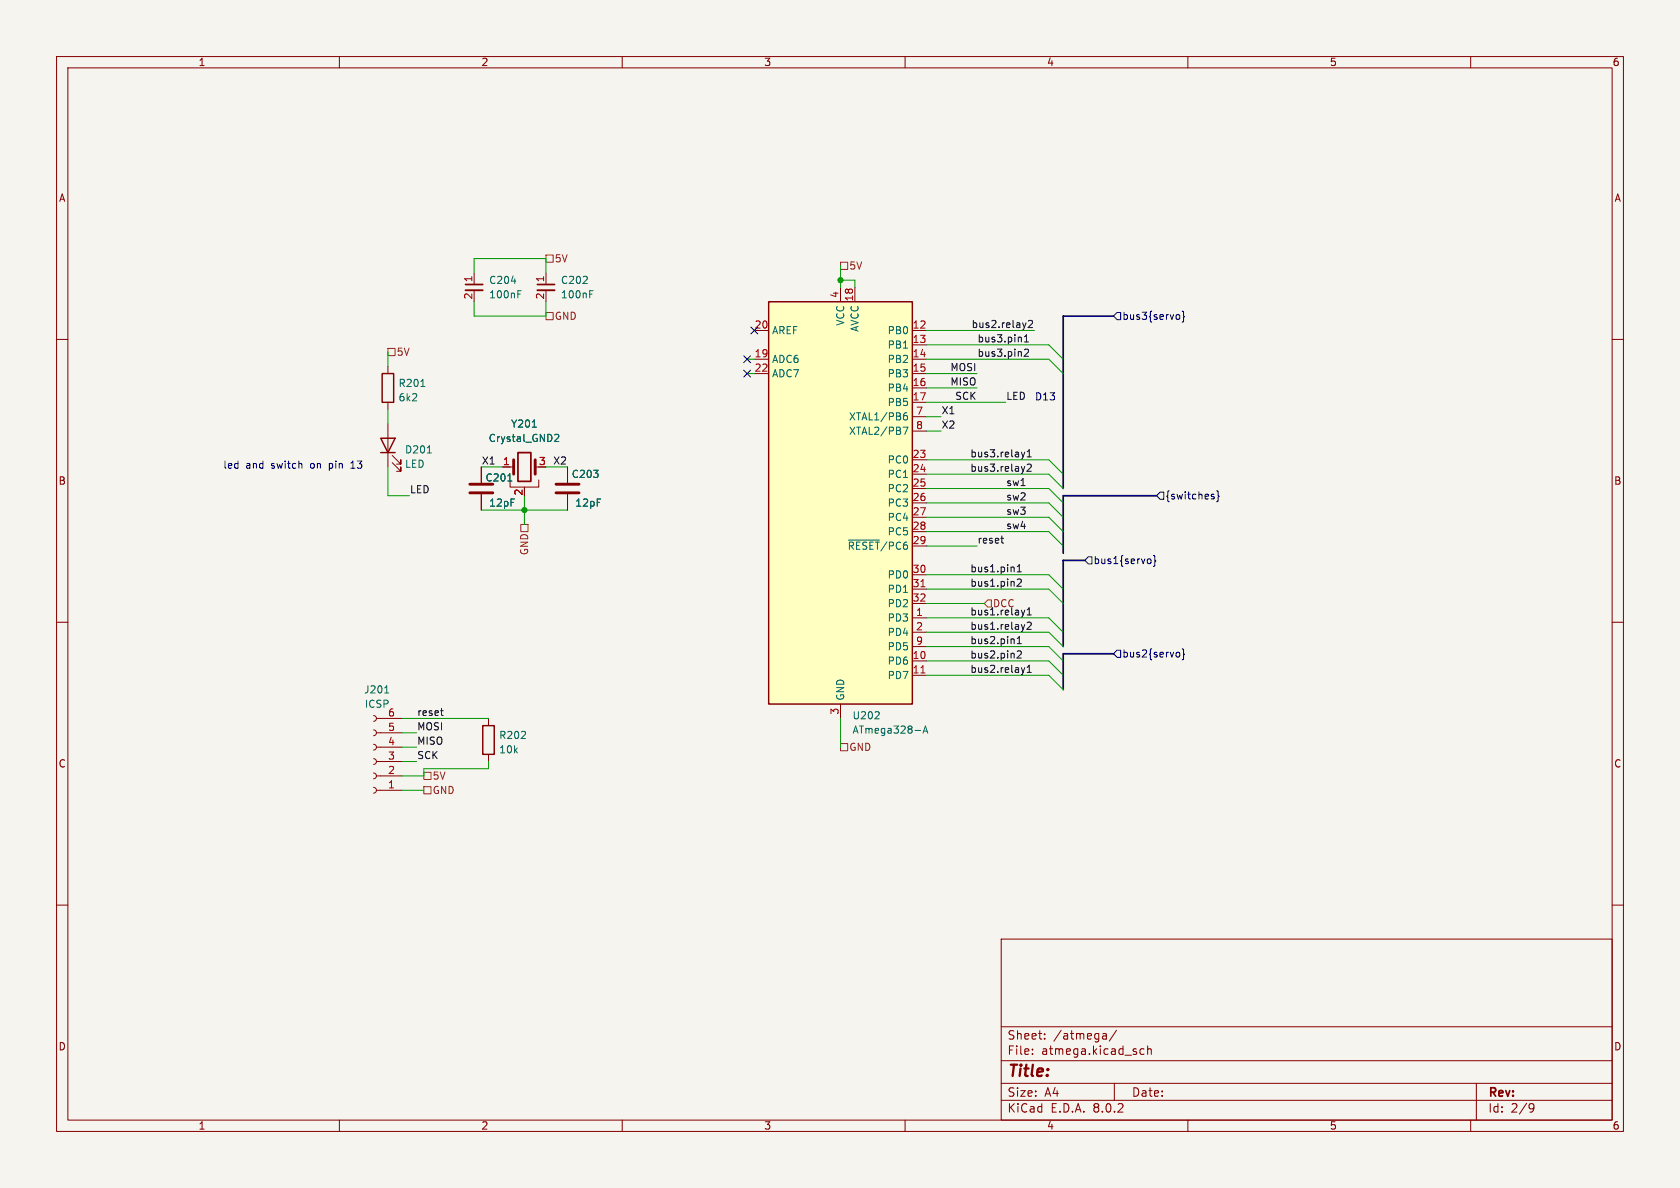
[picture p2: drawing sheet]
<svg xmlns="http://www.w3.org/2000/svg" width="297mm" height="210mm" viewBox="0 0 297 210" stroke-linecap="round" stroke-linejoin="round" font-family="sans-serif">
<path d="M0 0h297v210h-297z" fill="#f5f4ef" stroke="#f5f4ef" stroke-width=".18"/>
<g fill="none" stroke="#840000" stroke-width=".18">
<path d="M10 10h277v190h-277zM12 12h273v186h-273zM60 10v2M110 10v2M160 10v2M210 10v2M260 10v2M10 60h2M83.8 48.3v2M83.8 51.3v2M96.5 48.3v2M96.5 51.3v2"/>
<path d="M285 60h2M88.9 82.6h1.9M90.2 84.8v1.3h5v-1.3M92.7 86.1v.3M94.6 82.6h.6M10 110h2M285 110h2M86.4 127v1.3M86.4 133.4v1.2M10 160h2M285 160h2M177 166h108v32h-108z"/>
<path d="M60 198v2M110 198v2M160 198v2M177 194.5h108M177 191.5h108M177 187.5h108M177 181.5h108M182.5 186.3v.1M182.5 185.5v.1M184.7 183.6v.1M184.7 182.8v.1M195.1 182.7l.4 .1 .1 .9"/>
<path d="M195.6 183.6l-.5 .1M195.6 183.1h-.5M197 191.5v3M197.4 182.1l-1.3 2M202.2 185.5l-.4-.1-.3 .3v.4l.2 .2h.5M202.9 185.5l.2-.1 .4 .1v.9M202.9 184.9v1.5M210 198v2M260 198v2M261 191.5v6.5M270.6 195.1l.5 .1a.99 .99 0 0 1-.4 1.4h-.2M271.2 195.7l-.3 .3h-.3"/>
</g>
<path d="M82.3 50.3h3M95 50.3h3M91.6 80h2.3v5.1h-2.3z" fill="none" stroke="#840000" stroke-width=".3"/>
<path d="M90.8 81.3v2.5M94.6 81.3v2.5" fill="none" stroke="#840000" stroke-width=".51"/>
<path d="M90.4 49.7h.8M91.6 52h.4M91.6 51.4h.6M104.3 52h.4M104.3 51.4h.6M94.1 75.5h.7M98.1 76.8h.4l.3 .3-.8 .9h.8" fill="none" stroke="#006464" stroke-width=".18"/>
<path d="M85.3 128.3h2.1v5.1h-2.1z" fill="none" stroke="#840000" stroke-width=".25"/>
<path d="M82.3 51.3h3M95 51.3h3" fill="none" stroke="#840000" stroke-width=".33"/>
<path d="M135.9 53.3h25.4v71.2h-25.4z" fill="#ffffc2"/>
<path d="M135.9 53.3h25.4v71.2h-25.4zM67.3 77.5h2.5l-1.2 2.5zM67.6 66h2v5.1h-2zM67.3 80h2.5" fill="none" stroke="#840000" stroke-width=".25"/>
<g fill="none" stroke="#840000" stroke-width=".18">
<path d="M133.3 58.4h2.6M148.6 50.8v2.5M151.1 50.8v2.5M161.3 58.4h2.5M68.6 64.8v1.2M68.6 71.1v1.3M68.6 74.9v7.7M133.3 63.5h2.6M133.3 66h2.6M161.3 61h2.5M161.3 63.5h2.5M161.3 66h2.5"/>
<path d="M161.3 68.6h2.5M161.3 71.1h2.5M161.3 73.7h2.5M161.3 76.2h2.5M69.3 81.8l1.6 1.5v-.7v.7h-.8M69.3 80.5l1.6 1.5v-.7v.7h-.8M85.1 82.6v2.7M85.1 87.4v2.8M88.9 82.6h1.3M100.3 82.6v2.7M100.3 87.4v2.8M161.3 81.3h2.5"/>
<path d="M161.3 83.8h2.5M161.3 86.4h2.5M161.3 88.9h2.5M161.3 91.4h2.5M161.3 94h2.5M161.3 96.5h2.5M161.3 109.2h2.5M161.3 116.8h2.5M161.3 119.4h2.5M161.3 111.8h2.5M161.3 101.6h2.5M161.3 104.1h2.5"/>
<path d="M161.3 106.7h2.5M161.3 114.3h2.5M66 126.5l.4 .1 .1 .4-.1 .4-.4 .1M66 129l.4 .2 .1 .3-.1 .4-.4 .1M66 131.6l.4 .1 .1 .4-.1 .3-.4 .2M66 134.1l.4 .2 .1 .3-.1 .4-.4 .1M66 136.7l.4 .1 .1 .4-.1 .3-.4 .2M66 139.2l.4 .1 .1 .4-.1 .4-.4 .1M66.5 127h4.6M66.5 129.5h4.6M66.5 132.1h4.6M66.5 134.6h4.6"/>
<path d="M66.5 137.2h4.6M66.5 139.7h4.6M148.6 124.5v2.5"/>
</g>
<path d="M162.8 119h.7M162.8 103.7h.7" fill="none" stroke="#a90000" stroke-width=".18"/>
<g fill="none" stroke="#006464" stroke-width=".18">
<path d="M74.4 68.3h.7M94.1 75.5h.7M98.1 76.8h.4l.3 .3-.8 .9h.8M159.7 75.5h.8l-.5 1.3M159.8 73.6l.4-.1 .2 .2-.1 .5h-.3l-.2-.1M160.3 73h-.3l-.2 .3M75.5 80.1h.8M89.8 85h.7M150 95.5h5.5M68 122.5h.7M154.7 127.1h.7M155.4 125.9v.4"/>
<path d="M161.8 129.1h1M163.2 129.6l.4-1.3 .4 1.3M163.3 129.2h.6"/>
</g>
<path d="M83.1 85.6h4M83.1 87.1h4M98.3 85.6h4.1M98.3 87.1h4.1" fill="none" stroke="#840000" stroke-width=".51"/>
<path d="M96.5 55.2h1.3v1.3h-1.3zM96.5 45.1h1.3v1.3h-1.3zM148.6 46.4h1.3v1.2h-1.3zM68.6 61.6h1.2v1.3h-1.2zM92.1 92.7h1.2v1.3h-1.2zM174.6 106h.7v1.3h-.7l-.6-.6zM74.9 139.1h1.3v1.2h-1.3zM74.9 136.5h1.3v1.3h-1.3zM148.6 131.4h1.3v1.3h-1.3z" fill="none" stroke="#725600" stroke-width=".18"/>
<g fill="none" stroke="#000084" stroke-width=".18">
<path d="M132.7 57.8l1.3 1.2M134 57.8l-1.3 1.2M197.5 55.2h.6v1.3h-.6l-.7-.6zM208.1 55.6l.3 .1 .2 .2-.1 .4-.4 .2M209 55l.2 .2v.6l.2 .2-.2 .2v.6l-.2 .1M131.5 62.9l1.2 1.2M131.5 65.4l1.2 1.2M132.7 62.9l-1.2 1.2M132.7 65.4l-1.2 1.2M192.4 98.4h.6v1.3h-.6l-.6-.6zM203.1 98.8l.3 .1 .1 .1-.1 .5-.3 .1M203.9 98.2l.3 .2v.6l.1 .2-.1 .1v.6l-.3 .2"/>
<path d="M205.1 87h.6v1.3h-.6l-.6-.7zM214.3 87.8h.3l.1 .2-.2 .2h-.2M214.3 87.4h.3M215.1 86.8l.2 .1v.6l.2 .2-.2 .2v.6l-.2 .2M197.5 114.9h.6v1.3h-.6l-.7-.6zM208.1 115.3l.3 .1 .2 .1-.1 .5-.4 .1M209 114.7l.2 .2v.6l.2 .2-.2 .1v.7l-.2 .1"/>
</g>
<g fill="none" stroke="#0f0f0f" stroke-width=".18">
<path d="M181.1 59.5l.4-.3v1.2M181.4 57.1l-.3 .8M181.8 56.8l.5-.2 .2 .4-.7 .9h.7M181.1 60.4h.7M181.1 61.8l.5-.1 .2 .4-.8 .9h.8M181.2 79.9l-.3 .9M181.6 79.9l.4-.4v1.3M176.9 95.2h.5M177.2 95.9l.2 .1M180.5 85.8h.7M181.2 82.5l-.3 .8M181.6 82.2l.5-.2 .2 .4-.8 .9h.8"/>
<path d="M181.6 80.8h.7M179.8 115.2l.5-.1 .3 .3-.8 .9h.8M179.8 102.5l.5-.1 .3 .3-.8 .9h.8M179.8 101.1h.8M179.8 100.2l.4-.4v1.3M179.8 112.9l.4-.4v1.3M179.8 113.8h.8M181.2 118l-.3 .9M181.2 107.9l-.3 .8M181.2 110.4l-.3 .8M181.6 110.1l.5-.1 .2 .3-.8 .9h.8M181.6 118.9h.7"/>
<path d="M181.6 107.8l.4-.4v1.3M181.6 118l.4-.4v1.3M181.6 108.7h.7M77.9 125.6h.5M78.1 126.4l.3 .1"/>
</g>
<path d="M62 82.8h.8M62.3 81.7l-.3 .2" fill="none" stroke="#0000c2" stroke-width=".18"/>
<path d="M196.8 55.9h-8.8v30.5M191.8 99.1h-3.8v15.2M204.5 87.6h-16.5v10.2M196.8 115.6h-8.8v6.3" fill="none" stroke="#000084" stroke-width=".3"/>
<g fill="none" stroke="#009600" stroke-width=".18">
<path d="M83.8 48.3v-2.6h12.7v2.6M83.8 53.3v2.6h12.7v-2.6M148.6 47v3.8M148.6 49.5h2.5v1.3M163.8 58.4h19.1M68.6 62.2v2.6M68.6 72.4v2.5M132.1 63.5h1.2M132.1 66h1.2M163.8 63.5h21.6l2.6 2.5M163.8 66h8.9M163.8 61h21.6l2.6 2.5"/>
<path d="M163.8 68.6h8.9M163.8 76.2h2.6M163.8 73.7h2.6M163.8 71.1h14M68.6 82.6v5h3.8M85.1 90.2h15.2M85.1 82.6h3.8M92.7 87.6v5.1M96.5 82.6h3.8M163.8 94h21.6l2.6 2.5M163.8 96.5h8.9M163.8 91.4h21.6l2.6 2.6"/>
<path d="M163.8 88.9h21.6l2.6 2.5M163.8 83.8h21.6l2.6 2.6M163.8 81.3h21.6l2.6 2.5M163.8 86.4h21.6l2.6 2.5M163.8 109.2h21.6l2.6 2.6M163.8 106.7h10.2M163.8 119.4h21.6l2.6 2.5M163.8 116.8h21.6l2.6 2.6M163.8 101.6h21.6l2.6 2.5M163.8 114.3h21.6l2.6 2.5M163.8 104.1h21.6l2.6 2.6M163.8 111.8h21.6l2.6 2.5"/>
<path d="M71.1 127h15.3M71.1 132.1h2.6M71.1 129.5h2.6M71.1 139.7h3.8M71.1 134.6h2.6M86.4 134.6v1.3h-11.5v1.3h-3.8M148.6 127v5.1"/>
</g>
<g fill="#009600" stroke="#009600" stroke-width=".18">
<circle cx="148.6" cy="49.5" r=".46"/>
<circle cx="92.7" cy="90.2" r=".46"/>
</g>
<text font-size="2.8" fill="#840000" x="178" y="190.9">Title:</text>
<g font-size="2.1" fill="#840000">
<text x="178" y="184">Sheet:</text>
<text x="186.2" y="184">/atmega/</text>
<text x="178" y="186.7">File:</text>
<text x="184.1" y="186.7">atmega.kicad_sch</text>
<text x="178" y="196.9">KiCad</text>
<text x="178" y="194.1">Size:</text>
<text x="184.7" y="194.1">A4</text>
<text x="185.7" y="196.9">E.D.A.</text>
<text x="193.3" y="196.9">8.0.2</text>
<text x="200" y="194.1">Date:</text>
<text x="263" y="194.3">Rev:</text>
<text x="263" y="196.9">Id:</text>
<text x="267.1" y="196.9">2/9</text>
</g>
<g font-size="1.8" fill="#840000">
<text x="35" y="11.9">1</text>
<text x="85" y="11.9">2</text>
<text x="135" y="11.9">3</text>
<text x="185" y="11.9">4</text>
<text x="235" y="11.9">5</text>
<text x="285" y="11.9">6</text>
<text x="10.3" y="35.9">A</text>
<text x="285.3" y="35.9">A</text>
<text x="10.3" y="85.9">B</text>
<text x="285.3" y="85.9">B</text>
<text x="10.3" y="135.9">C</text>
<text x="285.3" y="135.9">C</text>
<text x="10.3" y="185.9">D</text>
<text x="285.3" y="185.9">D</text>
<text x="35" y="199.9">1</text>
<text x="85" y="199.9">2</text>
<text x="135" y="199.9">3</text>
<text x="185" y="199.9">4</text>
<text x="235" y="199.9">5</text>
<text x="285" y="199.9">6</text>
</g>
<g font-size="1.8" fill="#725600">
<text x="98" y="46.6">5V</text>
<text x="150.1" y="47.9">5V</text>
<text x="98" y="56.7">GND</text>
<text x="70" y="63.1">5V</text>
<text x="93.6" y="98.2" transform="rotate(-90 93.6 98.2)">GND</text>
<text x="150.1" y="132.9">GND</text>
<text x="76.4" y="140.6">GND</text>
<text x="76.4" y="138">5V</text>
</g>
<g font-size="1.8" fill="#a90000">
<text x="83.6" y="53" transform="rotate(-90 83.6 53)">2</text>
<text x="83.6" y="50" transform="rotate(-90 83.6 50)">1</text>
<text x="96.3" y="53" transform="rotate(-90 96.3 53)">2</text>
<text x="96.3" y="50" transform="rotate(-90 96.3 50)">1</text>
<text x="148.3" y="52.8" transform="rotate(-90 148.3 52.8)">4</text>
<text x="150.9" y="53.4" transform="rotate(-90 150.9 53.4)">18</text>
<text x="133.3" y="58.2">20</text>
<text x="161.2" y="58.2">12</text>
<text x="133.3" y="63.2">19</text>
<text x="133.3" y="65.8">22</text>
<text x="161.2" y="60.7">13</text>
<text x="161.2" y="63.2">14</text>
<text x="161.2" y="65.8">15</text>
<text x="161.2" y="68.3">16</text>
<text x="161.2" y="70.9">17</text>
<text x="161.9" y="73.4">7</text>
<text x="161.9" y="75.9">8</text>
<text x="88.8" y="82.3">1</text>
<text x="95.2" y="82.3">3</text>
<text x="161.2" y="81">23</text>
<text x="161.2" y="83.6">24</text>
<text x="92.5" y="87.7" transform="rotate(-90 92.5 87.7)">2</text>
<text x="161.2" y="86.1">25</text>
<text x="161.2" y="88.6">26</text>
<text x="161.2" y="91.2">27</text>
<text x="161.2" y="93.7">28</text>
<text x="161.2" y="96.3">29</text>
<text x="161.2" y="101.3">30</text>
<text x="161.2" y="103.9">31</text>
<text x="161.2" y="106.4">32</text>
<text x="161.9" y="109">1</text>
<text x="161.9" y="111.5">2</text>
<text x="161.2" y="116.6">10</text>
<text x="161.2" y="119.1">11</text>
<text x="161.9" y="114">9</text>
<text x="68.5" y="131.8">4</text>
<text x="68.5" y="129.3">5</text>
<text x="68.5" y="126.7">6</text>
<text x="148.3" y="126.4" transform="rotate(-90 148.3 126.4)">3</text>
<text x="68.5" y="136.9">2</text>
<text x="68.5" y="134.4">3</text>
<text x="68.5" y="139.4">1</text>
</g>
<g font-size="1.8" fill="#006464">
<text x="86.4" y="50.4">C204</text>
<text x="86.4" y="52.9">100nF</text>
<text x="99.1" y="50.4">C202</text>
<text x="99.1" y="52.9">100nF</text>
<text x="136.4" y="59.3">AREF</text>
<text x="149.5" y="57.7" transform="rotate(-90 149.5 57.7)">VCC</text>
<text x="152" y="58.8" transform="rotate(-90 152 58.8)">AVCC</text>
<text x="156.8" y="59.3">PB0</text>
<text x="136.4" y="64.4">ADC6</text>
<text x="156.8" y="61.8">PB1</text>
<text x="156.8" y="64.4">PB2</text>
<text x="70.4" y="68.6">R201</text>
<text x="70.4" y="71.1">6k2</text>
<text x="136.4" y="66.9">ADC7</text>
<text x="156.8" y="66.9">PB3</text>
<text x="156.8" y="69.4">PB4</text>
<text x="156.8" y="72">PB5</text>
<text x="90.2" y="75.8">Y201</text>
<text x="150" y="74.5">XTAL1/PB6</text>
<text x="150" y="77.1">XTAL2/PB7</text>
<text x="71.5" y="80.4">D201</text>
<text x="71.5" y="82.9">LED</text>
<text x="86.3" y="78.3">Crystal_GND2</text>
<text x="156.8" y="82.1">PC0</text>
<text x="85.7" y="85.3">C201</text>
<text x="86.4" y="89.8">12pF</text>
<text x="101" y="84.7">C203</text>
<text x="101.6" y="89.8">12pF</text>
<text x="156.8" y="84.7">PC1</text>
<text x="156.8" y="87.2">PC2</text>
<text x="156.8" y="89.8">PC3</text>
<text x="156.8" y="92.3">PC4</text>
<text x="156.8" y="94.8">PC5</text>
<text x="149.8" y="97.4">~{RESET}/PC6</text>
<text x="156.8" y="102.5">PD0</text>
<text x="156.8" y="105">PD1</text>
<text x="156.8" y="107.5">PD2</text>
<text x="156.8" y="110.1">PD3</text>
<text x="156.8" y="112.6">PD4</text>
<text x="156.8" y="117.7">PD6</text>
<text x="156.8" y="115.2">PD5</text>
<text x="64.3" y="122.8">J201</text>
<text x="64.4" y="125.3">ICSP</text>
<text x="149.5" y="124" transform="rotate(-90 149.5 124)">GND</text>
<text x="156.8" y="120.2">PD7</text>
<text x="88.1" y="130.8">R202</text>
<text x="150.6" y="127.4">U202</text>
<text x="150.6" y="129.9">ATmega328-A</text>
<text x="88.1" y="133.4">10k</text>
</g>
<g font-size="1.8" fill="#0f0f0f">
<text x="171.7" y="58.1">bus2.relay2</text>
<text x="167.9" y="65.7">MOSI</text>
<text x="172.7" y="60.6">bus3.pin1</text>
<text x="172.7" y="63.2">bus3.pin2</text>
<text x="167.9" y="68.2">MISO</text>
<text x="168.8" y="70.8">SCK</text>
<text x="177.8" y="70.8">LED</text>
<text x="166.4" y="75.9">X2</text>
<text x="166.4" y="73.3">X1</text>
<text x="85.1" y="82.2">X1</text>
<text x="97.7" y="82.2">X2</text>
<text x="171.4" y="83.5">bus3.relay2</text>
<text x="171.4" y="80.9">bus3.relay1</text>
<text x="72.4" y="87.3">LED</text>
<text x="177.8" y="86">sw1</text>
<text x="177.8" y="88.6">sw2</text>
<text x="177.8" y="93.6">sw4</text>
<text x="177.8" y="91.1">sw3</text>
<text x="171.4" y="101.3">bus1.pin1</text>
<text x="172.7" y="96.2">reset</text>
<text x="171.4" y="103.8">bus1.pin2</text>
<text x="175.5" y="107.5">DCC</text>
<text x="171.4" y="108.9">bus1.relay1</text>
<text x="171.4" y="111.4">bus1.relay2</text>
<text x="171.4" y="114">bus2.pin1</text>
<text x="171.4" y="116.5">bus2.pin2</text>
<text x="171.4" y="119">bus2.relay1</text>
<text x="73.7" y="126.7">reset</text>
<text x="73.7" y="129.2">MOSI</text>
<text x="73.7" y="131.7">MISO</text>
<text x="73.7" y="134.3">SCK</text>
</g>
<g font-size="1.8" fill="#000084">
<text x="198.3" y="56.7">bus3{servo}</text>
<text x="205.9" y="88.5">{switches}</text>
<text x="193.2" y="99.9">bus1{servo}</text>
<text x="198.3" y="116.4">bus2{servo}</text>
</g>
<g font-size="1.8" fill="#0000c2">
<text x="182.9" y="70.9">D13</text>
<text x="39.4" y="82.9">led</text>
<text x="43.4" y="82.9">and</text>
<text x="48.1" y="82.9">switch</text>
<text x="55.2" y="82.9">on</text>
<text x="58.6" y="82.9">pin</text>
<text x="62.7" y="82.9">13</text>
</g>
</svg>
